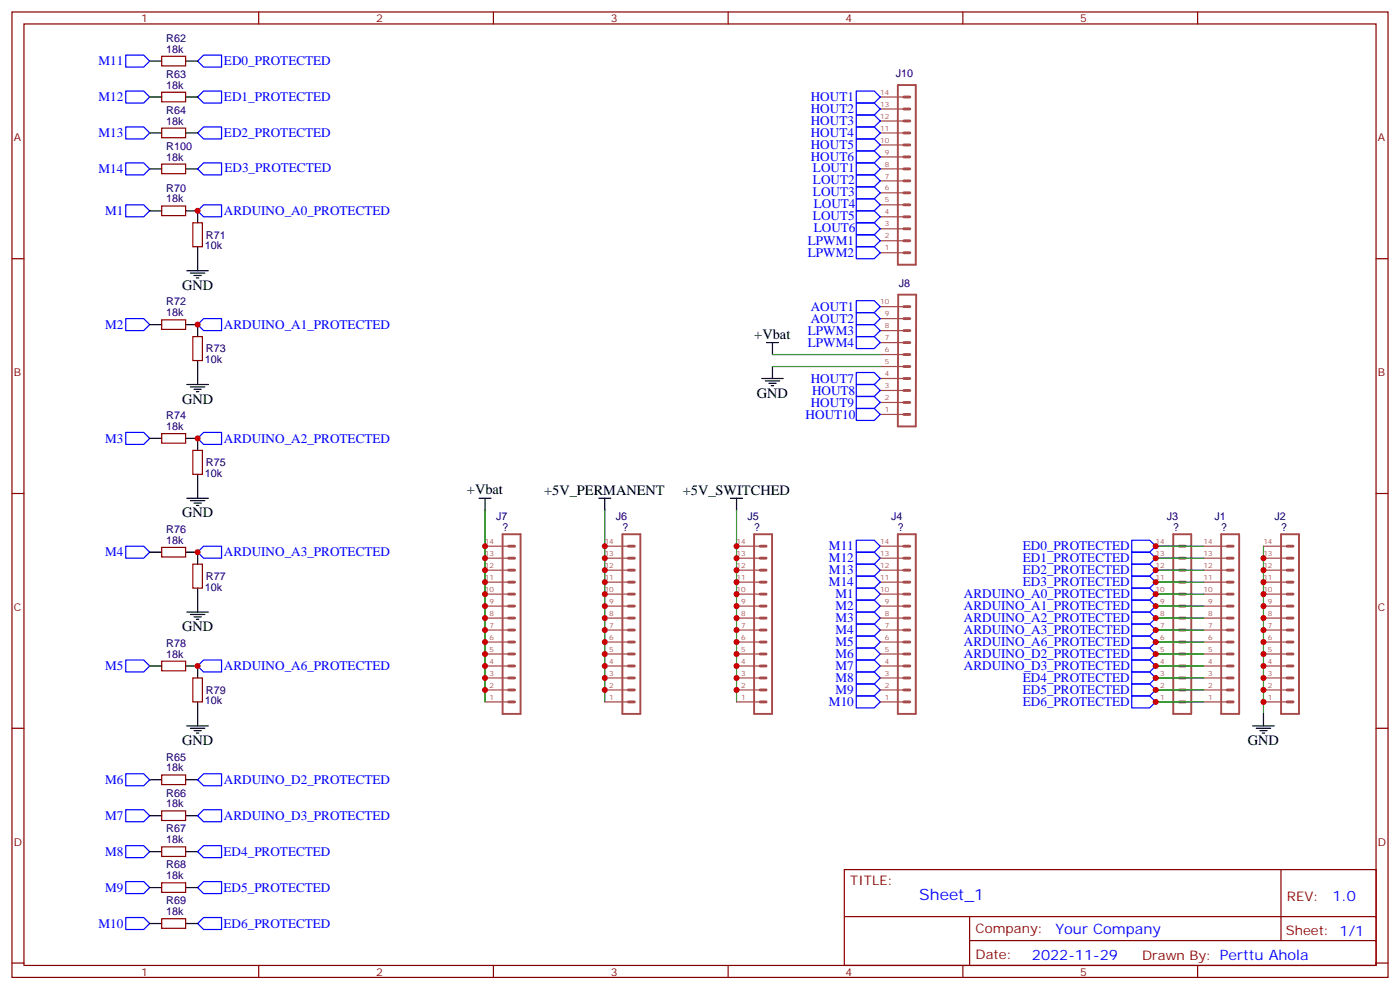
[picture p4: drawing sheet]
<svg xmlns="http://www.w3.org/2000/svg" width="412mm" height="292mm" viewBox="0 0 412 292" stroke-linecap="round" stroke-linejoin="round" font-family="sans-serif">
<g fill="none" stroke="#870000" stroke-width=".35">
<path d="M3.5 3.5h405.4v284.4h-405.4zM7.1 7.1h398.2v277.2h-398.2zM47.6 16.6h7.1v2.8h-7.1zM76.2 3.5v3.6M145.3 3.5v3.6M214.5 3.5v3.6M283.6 3.5v3.6M352.8 3.5v3.6M47.6 27.2h7.1v2.8h-7.1zM47.6 37.7h7.1v2.9h-7.1zM47.6 48.3h7.1v2.9h-7.1zM3.5 76.2h3.6"/>
<path d="M47.6 60.7h7.1v2.8h-7.1zM56.8 65.6h2.8v7.1h-2.8zM405.3 76.2h3.6M47.6 94.2h7.1v2.8h-7.1zM56.8 99.1h2.8v7.1h-2.8zM47.6 127.7h7.1v2.8h-7.1zM56.8 132.6h2.8v7.1h-2.8zM3.5 145.3h3.6M405.3 145.3h3.6M47.6 161.2h7.1v2.8h-7.1zM56.8 166.2h2.8v7h-2.8zM47.6 194.7h7.1v2.9h-7.1z"/>
<path d="M56.8 199.7h2.8v7h-2.8zM3.5 214.5h3.6M405.3 214.5h3.6M47.6 238.8h7.1v2.9h-7.1zM47.6 228.2h7.1v2.9h-7.1zM47.6 249.4h7.1v2.8h-7.1zM47.6 260h7.1v2.8h-7.1zM248.7 256.1h156.6v28.2h-156.6zM377.3 256.1v20.9M47.6 270.6h7.1v2.8h-7.1zM248.7 270h156.5M285.6 277h119.6"/>
<path d="M285.6 270v14.1M3.5 283.6h3.6M76.2 284.3v3.6M145.3 284.3v3.6M214.5 284.3v3.6M283.6 284.3v3.6M352.8 284.3v3.6M405.3 283.6h3.6"/>
</g>
<path d="M264.5 25h5.3v53h-5.3zM264.6 86.8h5.3l-.1 38.8h-5.3zM148.1 157.3h5.2v53h-5.2zM183.3 157.3h5.3v53h-5.3zM222.1 157.3h5.3v53h-5.3zM264.5 157.3h5.3v53h-5.3zM345.6 157.3h5.3v53h-5.3zM359.7 157.3h5.3v53h-5.3zM377.4 157.3h5.3v53h-5.3z" fill="none" stroke="#a64a4a" stroke-width=".56"/>
<g fill="none" stroke="#a64a4a" stroke-width=".85">
<path d="M266.2 39.2h1.8M266.2 35.6h1.8M266.2 32.1h1.8M266.2 28.6h1.8M266.2 56.8h1.8M266.2 53.3h1.8M266.2 49.7h1.8M266.2 46.2h1.8M266.2 42.7h1.8M266.2 67.4h1.8M266.2 70.9h1.8M266.2 74.4h1.8"/>
<path d="M266.2 60.3h1.8M266.2 63.9h1.8M266.2 97.4h1.8M266.2 93.8h1.8M266.2 90.3h1.8M266.2 115h1.8M266.2 118.5h1.8M266.2 108h1.8M266.2 111.5h1.8M266.2 104.4h1.8M266.2 100.9h1.8M266.2 122.1h1.8"/>
<path d="M149.8 178.5h1.8M149.8 175h1.8M149.8 171.4h1.8M149.8 167.9h1.8M149.8 164.4h1.8M149.8 160.9h1.8M185.1 178.5h1.8M185.1 175h1.8M185.1 171.4h1.8M185.1 167.9h1.8M185.1 164.4h1.8M185.1 160.9h1.8"/>
<path d="M223.9 178.5h1.8M223.9 175h1.8M223.9 171.4h1.8M223.9 167.9h1.8M223.9 164.4h1.8M223.9 160.9h1.8M266.2 178.5h1.8M266.2 175h1.8M266.2 171.4h1.8M266.2 167.9h1.8M266.2 164.4h1.8M266.2 160.9h1.8"/>
<path d="M347.4 178.5h1.7M347.4 175h1.7M347.4 171.4h1.7M347.4 167.9h1.7M347.4 164.4h1.7M347.4 160.9h1.7M361.5 178.5h1.7M361.5 175h1.7M361.5 171.4h1.7M361.5 167.9h1.7M361.5 164.4h1.7M361.5 160.9h1.7"/>
<path d="M379.1 178.5h1.8M379.1 175h1.8M379.1 171.4h1.8M379.1 167.9h1.8M379.1 164.4h1.8M379.1 160.9h1.8M149.8 199.7h1.8M149.8 192.6h1.8M149.8 196.1h1.8M149.8 189.1h1.8M149.8 185.6h1.8M149.8 182h1.8"/>
<path d="M185.1 199.7h1.8M185.1 192.6h1.8M185.1 196.1h1.8M185.1 189.1h1.8M185.1 185.6h1.8M185.1 182h1.8M223.9 199.7h1.8M223.9 192.6h1.8M223.9 196.1h1.8M223.9 189.1h1.8M223.9 185.6h1.8M223.9 182h1.8"/>
<path d="M266.2 199.7h1.8M266.2 192.6h1.8M266.2 196.1h1.8M266.2 189.1h1.8M266.2 185.6h1.8M266.2 182h1.8M347.4 199.7h1.7M347.4 192.6h1.7M347.4 196.1h1.7M347.4 189.1h1.7M347.4 185.6h1.7M347.4 182h1.7"/>
<path d="M361.5 199.7h1.7M361.5 192.6h1.7M361.5 196.1h1.7M361.5 189.1h1.7M361.5 185.6h1.7M361.5 182h1.7M379.1 199.7h1.8M379.1 192.6h1.8M379.1 196.1h1.8M379.1 189.1h1.8M379.1 185.6h1.8M379.1 182h1.8"/>
<path d="M149.8 203.2h1.8M149.8 206.7h1.8M185.1 203.2h1.8M185.1 206.7h1.8M223.9 203.2h1.8M223.9 206.7h1.8M266.2 203.2h1.8M266.2 206.7h1.8M347.4 203.2h1.7M347.4 206.7h1.7M361.5 203.2h1.7M361.5 206.7h1.7"/>
<path d="M379.1 203.2h1.8M379.1 206.7h1.8"/>
</g>
<g fill="none" stroke="#a64a4a" stroke-width=".35">
<path d="M259.3 39.2h6.9M259.3 35.6h6.9M259.3 32.1h6.9M259.3 28.6h6.9M259.3 56.8h6.9M259.3 53.3h6.9M259.3 49.7h6.9M259.3 46.2h6.9M259.3 42.7h6.9M259.3 74.4h6.9M259.3 70.9h6.9M259.3 67.4h6.9"/>
<path d="M259.3 63.9h6.9M259.3 60.3h6.9M259.3 97.4h6.9M259.3 93.8h6.9M259.3 90.3h6.9M259.3 118.5h6.9M259.3 115h6.9M259.3 111.5h6.9M259.3 108h6.9M259.3 104.4h6.9M259.3 100.9h6.9M259.3 122.1h6.9"/>
<path d="M142.9 178.5h6.9M142.9 175h6.9M142.9 171.4h6.9M142.9 167.9h6.9M142.9 164.4h6.9M142.9 160.9h6.9M178.2 178.5h6.9M178.2 175h6.9M178.2 171.4h6.9M178.2 167.9h6.9M178.2 164.4h6.9M178.2 160.9h6.9"/>
<path d="M217 178.5h6.9M217 175h6.9M217 171.4h6.9M217 167.9h6.9M217 164.4h6.9M217 160.9h6.9M259.3 178.5h6.9M259.3 175h6.9M259.3 171.4h6.9M259.3 167.9h6.9M259.3 164.4h6.9M259.3 160.9h6.9"/>
<path d="M340.4 178.5h7M340.4 175h7M340.4 171.4h7M340.4 167.9h7M340.4 164.4h7M340.4 160.9h7M354.5 178.5h7M354.5 175h7M354.5 171.4h7M354.5 167.9h7M354.5 164.4h7M354.5 160.9h7"/>
<path d="M372.2 178.5h6.9M372.2 175h6.9M372.2 171.4h6.9M372.2 167.9h6.9M372.2 164.4h6.9M372.2 160.9h6.9M142.9 199.7h6.9M142.9 196.1h6.9M142.9 192.6h6.9M142.9 189.1h6.9M142.9 185.6h6.9M142.9 182h6.9"/>
<path d="M178.2 199.7h6.9M178.2 196.1h6.9M178.2 192.6h6.9M178.2 189.1h6.9M178.2 185.6h6.9M178.2 182h6.9M217 199.7h6.9M217 196.1h6.9M217 192.6h6.9M217 189.1h6.9M217 185.6h6.9M217 182h6.9"/>
<path d="M259.3 199.7h6.9M259.3 196.1h6.9M259.3 192.6h6.9M259.3 189.1h6.9M259.3 185.6h6.9M259.3 182h6.9M340.4 199.7h7M340.4 196.1h7M340.4 192.6h7M340.4 189.1h7M340.4 185.6h7M340.4 182h7"/>
<path d="M354.5 199.7h7M354.5 196.1h7M354.5 192.6h7M354.5 189.1h7M354.5 185.6h7M354.5 182h7M372.2 199.7h6.9M372.2 196.1h6.9M372.2 192.6h6.9M372.2 189.1h6.9M372.2 185.6h6.9M372.2 182h6.9"/>
<path d="M142.9 206.7h6.9M142.9 203.2h6.9M178.2 206.7h6.9M178.2 203.2h6.9M217 206.7h6.9M217 203.2h6.9M259.3 206.7h6.9M259.3 203.2h6.9M340.4 206.7h7M340.4 203.2h7M354.5 206.7h7M354.5 203.2h7"/>
<path d="M372.2 206.7h6.9M372.2 203.2h6.9"/>
</g>
<g fill="none" stroke="#00f" stroke-width=".35">
<path d="M37 16.2h5.3l1.8 1.8-1.8 1.8h-5.3zM58.2 18l1.8-1.8h5.3v3.6h-5.3zM37 37.4h5.3l1.8 1.8-1.8 1.7h-5.3zM37 26.8h5.3l1.8 1.8-1.8 1.7h-5.3zM58.2 28.6l1.8-1.8h5.3v3.5h-5.3zM60 37.4h5.3v3.5h-5.3l-1.8-1.7zM252.2 30.3h5.3l1.8 1.8-1.8 1.8h-5.3zM252.2 33.9h5.3l1.8 1.7-1.8 1.8h-5.3zM252.2 37.4h5.3l1.8 1.8-1.8 1.7h-5.3zM252.2 26.8h5.3l1.8 1.8-1.8 1.7h-5.3zM37 48h5.3l1.8 1.7-1.8 1.8h-5.3zM58.2 49.7l1.8-1.7h5.3v3.5h-5.3z"/>
<path d="M252.2 48h5.3l1.8 1.7-1.8 1.8h-5.3zM252.2 51.5h5.3l1.8 1.8-1.8 1.7h-5.3zM252.2 55h5.3l1.8 1.8-1.8 1.8h-5.3zM252.2 58.6h5.3l1.8 1.7-1.8 1.8h-5.3zM252.2 40.9h5.3l1.8 1.8-1.8 1.8h-5.3zM252.2 44.5h5.3l1.8 1.7-1.8 1.8h-5.3zM37 60.3h5.3l1.8 1.8-1.8 1.8h-5.3zM60 60.3h5.3v3.6h-5.3l-1.8-1.8zM252.2 62.1h5.3l1.8 1.8-1.8 1.7h-5.3zM252.2 65.6h5.3l1.8 1.8-1.8 1.7h-5.3zM252.2 69.1h5.3l1.8 1.8-1.8 1.8h-5.3zM252.2 72.7h5.3l1.8 1.7-1.8 1.8h-5.3z"/>
<path d="M37 93.8h5.3l1.8 1.8-1.8 1.8h-5.3zM60 93.8h5.3v3.6h-5.3l-1.8-1.8zM252.2 95.6h5.3l1.8 1.8-1.8 1.7h-5.3zM252.2 99.1h5.3l1.8 1.8-1.8 1.8h-5.3zM252.2 88.5h5.3l1.8 1.8-1.8 1.8h-5.3zM252.2 92.1h5.3l1.8 1.7-1.8 1.8h-5.3zM252.2 109.7h5.3l1.8 1.8-1.8 1.7h-5.3zM252.2 113.2h5.3l1.8 1.8-1.8 1.8h-5.3zM252.2 116.8h5.3l1.8 1.7-1.8 1.8h-5.3zM37 127.4h5.3l1.8 1.7-1.8 1.8h-5.3zM60 127.4h5.3v3.5h-5.3l-1.8-1.8zM252.2 120.3h5.3l1.8 1.8-1.8 1.7h-5.3z"/>
<path d="M252.2 159.1h5.3l1.8 1.8-1.8 1.7h-5.3zM333.4 159.1h5.3l1.7 1.8-1.7 1.7h-5.3zM37 160.9h5.3l1.8 1.7-1.8 1.8h-5.3zM60 160.9h5.3v3.5h-5.3l-1.8-1.8zM252.2 162.6h5.3l1.8 1.8-1.8 1.8h-5.3zM252.2 166.2h5.3l1.8 1.7-1.8 1.8h-5.3zM252.2 173.2h5.3l1.8 1.8-1.8 1.7h-5.3zM252.2 176.7h5.3l1.8 1.8-1.8 1.8h-5.3zM252.2 169.7h5.3l1.8 1.7-1.8 1.8h-5.3zM333.4 173.2h5.3l1.7 1.8-1.7 1.7h-5.3zM333.4 176.7h5.3l1.7 1.8-1.7 1.8h-5.3zM333.4 162.6h5.3l1.7 1.8-1.7 1.8h-5.3z"/>
<path d="M333.4 166.2h5.3l1.7 1.7-1.7 1.8h-5.3zM333.4 169.7h5.3l1.7 1.7-1.7 1.8h-5.3zM37 194.4h5.3l1.8 1.7-1.8 1.8h-5.3zM60 194.4h5.3v3.5h-5.3l-1.8-1.8zM252.2 180.3h5.3l1.8 1.7-1.8 1.8h-5.3zM252.2 183.8h5.3l1.8 1.8-1.8 1.7h-5.3zM252.2 187.3h5.3l1.8 1.8-1.8 1.8h-5.3zM252.2 190.9h5.3l1.8 1.7-1.8 1.8h-5.3zM252.2 194.4h5.3l1.8 1.7-1.8 1.8h-5.3zM252.2 197.9h5.3l1.8 1.8-1.8 1.7h-5.3zM333.4 180.3h5.3l1.7 1.7-1.7 1.8h-5.3zM333.4 183.8h5.3l1.7 1.8-1.7 1.7h-5.3z"/>
<path d="M333.4 187.3h5.3l1.7 1.8-1.7 1.8h-5.3zM333.4 197.9h5.3l1.7 1.8-1.7 1.7h-5.3zM333.4 190.9h5.3l1.7 1.7-1.7 1.8h-5.3zM333.4 194.4h5.3l1.7 1.7-1.7 1.8h-5.3zM252.2 201.4h5.3l1.8 1.8-1.8 1.8h-5.3zM252.2 205h5.3l1.8 1.7-1.8 1.8h-5.3zM333.4 205h5.3l1.7 1.7-1.7 1.8h-5.3zM333.4 201.4h5.3l1.7 1.8-1.7 1.8h-5.3zM37 238.5h5.3l1.8 1.7-1.8 1.8h-5.3zM37 227.9h5.3l1.8 1.8-1.8 1.7h-5.3zM60 227.9h5.3v3.5h-5.3l-1.8-1.7zM60 238.5h5.3v3.5h-5.3l-1.8-1.8z"/>
<path d="M37 259.6h5.3l1.8 1.8-1.8 1.8h-5.3zM37 249.1h5.3l1.8 1.7-1.8 1.8h-5.3zM58.2 250.8l1.8-1.7h5.3v3.5h-5.3zM37 270.2h5.3l1.8 1.8-1.8 1.8h-5.3zM58.2 261.4l1.8-1.8h5.3v3.6h-5.3zM58.2 272l1.8-1.8h5.3v3.6h-5.3z"/>
</g>
<g fill="none" stroke="#008700" stroke-width=".35">
<path d="M227.5 104.4h31.8M227.5 108h31.8M142.9 150.3v56.4M178.2 150.3v56.4M217 150.3v56.4M340.4 160.9h14.1M340.4 164.4h14.1M340.4 167.9h14.1M340.4 171.4h14.1M340.4 175h14.1M340.4 178.5h14.1M372.2 160.9v49.4"/>
<path d="M340.4 182h14.1M340.4 185.6h14.1M340.4 189.1h14.1M340.4 192.6h14.1M340.4 196.1h14.1M340.4 199.7h14.1M340.4 203.2h14.1M340.4 206.7h14.1"/>
</g>
<g fill="none" stroke="#000" stroke-width=".35">
<path d="M44.1 18h3.5M54.7 18h3.5M44.1 28.6h3.5M44.1 39.2h3.5M54.7 28.6h3.5M54.7 39.2h3.5M44.1 49.7h3.5M54.7 49.7h3.5M44.1 62.1h3.5M54.7 62.1h3.5v3.5M55 79.7h6.4M58.2 72.7v7"/>
<path d="M44.1 95.6h3.5M54.7 95.6h3.5v3.5M56.1 80.4h4.2M57.1 81.1h2.2M57.9 81.8h.7M55 113.2h6.4M56.1 113.9h4.2M57.1 114.7h2.2M57.9 115.4h.7M58.2 106.2v7M224.4 111.5h6.3M225.4 112.2h4.3"/>
<path d="M225.8 100.9h3.5M226.5 112.9h2.1M227.2 113.6h.7M227.5 100.9v3.5M227.5 108v3.5M44.1 129.1h3.5M54.7 129.1h3.5v3.5M58.2 139.7v7.1M55 146.8h6.4M56.1 147.5h4.2M57.1 148.2h2.2M57.9 148.9h.7"/>
<path d="M141.1 146.8h3.5M142.9 146.8v3.5M176.4 146.8h3.5M178.2 146.8v3.5M215.2 146.8h3.5M217 146.8v3.5M44.1 162.6h3.5M54.7 162.6h3.5v3.6M58.2 173.2v7.1M44.1 196.1h3.5M54.7 196.1h3.5v3.6M55 180.3h6.4"/>
<path d="M56.1 181h4.2M57.1 181.7h2.2M57.9 182.4h.7M55 213.8h6.4M56.1 214.5h4.2M57.1 215.2h2.2M57.9 215.9h.7M58.2 206.7v7.1M369 213.8h6.4M370.1 214.5h4.2M371.1 215.2h2.1M371.8 215.9h.7"/>
<path d="M372.2 210.3v3.5M44.1 229.7h3.5M54.7 229.7h3.5M44.1 240.2h3.5M44.1 250.8h3.5M54.7 240.2h3.5M54.7 250.8h3.5M44.1 261.4h3.5M44.1 272h3.5M54.7 261.4h3.5M54.7 272h3.5"/>
</g>
<g fill="#c00">
<circle cx="142.9" cy="203.2" r=".88"/>
<circle cx="142.9" cy="199.7" r=".88"/>
<circle cx="142.9" cy="196.1" r=".88"/>
<circle cx="142.9" cy="192.6" r=".88"/>
<circle cx="142.9" cy="189.1" r=".88"/>
<circle cx="142.9" cy="185.6" r=".88"/>
<circle cx="142.9" cy="182" r=".88"/>
<circle cx="142.9" cy="178.5" r=".88"/>
<circle cx="142.9" cy="175" r=".88"/>
<circle cx="142.9" cy="171.4" r=".88"/>
<circle cx="142.9" cy="167.9" r=".88"/>
<circle cx="142.9" cy="164.4" r=".88"/>
<circle cx="142.9" cy="160.9" r=".88"/>
<circle cx="178.2" cy="160.9" r=".88"/>
<circle cx="178.2" cy="164.4" r=".88"/>
<circle cx="178.2" cy="167.9" r=".88"/>
<circle cx="178.2" cy="171.4" r=".88"/>
<circle cx="178.2" cy="175" r=".88"/>
<circle cx="178.2" cy="178.5" r=".88"/>
<circle cx="178.2" cy="182" r=".88"/>
<circle cx="178.2" cy="185.6" r=".88"/>
<circle cx="178.2" cy="189.1" r=".88"/>
<circle cx="178.2" cy="192.6" r=".88"/>
<circle cx="178.2" cy="196.1" r=".88"/>
<circle cx="178.2" cy="199.7" r=".88"/>
<circle cx="178.2" cy="203.2" r=".88"/>
<circle cx="217" cy="160.9" r=".88"/>
<circle cx="217" cy="164.4" r=".88"/>
<circle cx="217" cy="167.9" r=".88"/>
<circle cx="217" cy="171.4" r=".88"/>
<circle cx="217" cy="175" r=".88"/>
<circle cx="217" cy="178.5" r=".88"/>
<circle cx="217" cy="182" r=".88"/>
<circle cx="217" cy="185.6" r=".88"/>
<circle cx="217" cy="189.1" r=".88"/>
<circle cx="217" cy="192.6" r=".88"/>
<circle cx="217" cy="196.1" r=".88"/>
<circle cx="217" cy="199.7" r=".88"/>
<circle cx="217" cy="203.2" r=".88"/>
<circle cx="372.2" cy="203.2" r=".88"/>
<circle cx="372.2" cy="199.7" r=".88"/>
<circle cx="372.2" cy="196.1" r=".88"/>
<circle cx="372.2" cy="192.6" r=".88"/>
<circle cx="372.2" cy="189.1" r=".88"/>
<circle cx="372.2" cy="185.6" r=".88"/>
<circle cx="372.2" cy="182" r=".88"/>
<circle cx="372.2" cy="178.5" r=".88"/>
<circle cx="372.2" cy="175" r=".88"/>
<circle cx="372.2" cy="171.4" r=".88"/>
<circle cx="372.2" cy="167.9" r=".88"/>
<circle cx="372.2" cy="164.4" r=".88"/>
<circle cx="372.2" cy="206.7" r=".88"/>
<circle cx="340.4" cy="175" r=".88"/>
<circle cx="340.4" cy="178.5" r=".88"/>
<circle cx="340.4" cy="182" r=".88"/>
<circle cx="340.4" cy="185.6" r=".88"/>
<circle cx="340.4" cy="189.1" r=".88"/>
<circle cx="340.4" cy="206.7" r=".88"/>
<circle cx="340.4" cy="203.2" r=".88"/>
<circle cx="58.2" cy="62.1" r=".88"/>
<circle cx="58.2" cy="95.6" r=".88"/>
<circle cx="58.2" cy="129.1" r=".88"/>
<circle cx="58.2" cy="196.1" r=".88"/>
<circle cx="58.2" cy="162.6" r=".88"/>
<circle cx="340.4" cy="160.9" r=".88"/>
<circle cx="340.4" cy="164.4" r=".88"/>
<circle cx="340.4" cy="167.9" r=".88"/>
<circle cx="340.4" cy="171.4" r=".88"/>
<circle cx="340.4" cy="192.6" r=".88"/>
<circle cx="340.4" cy="196.1" r=".88"/>
<circle cx="340.4" cy="199.7" r=".88"/>
</g>
<text font-size="4.6" fill="#00f" x="270.8" y="265.1">Sheet_1</text>
<g font-size="4.2">
<text x="53.6" y="85.4">GND</text>
<text x="222.2" y="99.7">+Vbat</text>
<text x="53.6" y="118.9">GND</text>
<text x="223" y="117.1">GND</text>
<text x="137.5" y="145.6">+Vbat</text>
<text x="160.3" y="145.7">+5V_PERMANENT</text>
<text x="201.1" y="145.7">+5V_SWITCHED</text>
<text x="53.6" y="152.4">GND</text>
<text x="53.6" y="185.9">GND</text>
<text x="53.6" y="219.4">GND</text>
<text x="367.6" y="219.4">GND</text>
</g>
<g font-size="4.2" fill="#00f">
<text x="392.5" y="265.4">1.0</text>
<text x="310.9" y="274.9">Your Company</text>
<text x="304" y="282.7">2022-11-29</text>
</g>
<g font-size="3.9" fill="#00f">
<text x="29" y="19.2">M11</text>
<text x="66" y="19.2">ED0_PROTECTED</text>
<text x="29" y="29.8">M12</text>
<text x="66" y="29.8">ED1_PROTECTED</text>
<text x="238.8" y="29.8">HOUT1</text>
<text x="238.8" y="33.3">HOUT2</text>
<text x="29" y="40.4">M13</text>
<text x="66" y="40.4">ED2_PROTECTED</text>
<text x="238.8" y="36.8">HOUT3</text>
<text x="238.8" y="40.4">HOUT4</text>
<text x="238.8" y="44">HOUT5</text>
<text x="238.8" y="47.5">HOUT6</text>
<text x="29" y="51">M14</text>
<text x="66.1" y="50.7">ED3_PROTECTED</text>
<text x="239.5" y="50.7">LOUT1</text>
<text x="239.5" y="54.2">LOUT2</text>
<text x="239.5" y="57.7">LOUT3</text>
<text x="30.9" y="63.3">M1</text>
<text x="66" y="63.3">ARDUINO_A0_PROTECTED</text>
<text x="239.5" y="64.8">LOUT5</text>
<text x="239.7" y="61.2">LOUT4</text>
<text x="239.7" y="68.3">LOUT6</text>
<text x="238" y="72.2">LPWM1</text>
<text x="238" y="75.7">LPWM2</text>
<text x="238.8" y="91.6">AOUT1</text>
<text x="238.8" y="95.1">AOUT2</text>
<text x="30.9" y="96.8">M2</text>
<text x="66" y="96.9">ARDUINO_A1_PROTECTED</text>
<text x="238" y="98.6">LPWM3</text>
<text x="238" y="102.2">LPWM4</text>
<text x="238.8" y="112.7">HOUT7</text>
<text x="238.8" y="119.7">HOUT9</text>
<text x="239.2" y="116.2">HOUT8</text>
<text x="237.3" y="123.3">HOUT10</text>
<text x="30.9" y="130.3">M3</text>
<text x="66" y="130.4">ARDUINO_A2_PROTECTED</text>
<text x="30.9" y="163.8">M4</text>
<text x="66" y="163.9">ARDUINO_A3_PROTECTED</text>
<text x="244.2" y="165.6">M12</text>
<text x="244.2" y="162.1">M11</text>
<text x="301.3" y="162.1">ED0_PROTECTED</text>
<text x="301.3" y="165.6">ED1_PROTECTED</text>
<text x="244.2" y="169.1">M13</text>
<text x="244.2" y="172.7">M14</text>
<text x="301.3" y="169.2">ED2_PROTECTED</text>
<text x="301.3" y="172.7">ED3_PROTECTED</text>
<text x="246.1" y="176.2">M1</text>
<text x="246.1" y="179.7">M2</text>
<text x="283.9" y="176.2">ARDUINO_A0_PROTECTED</text>
<text x="283.9" y="179.8">ARDUINO_A1_PROTECTED</text>
<text x="246.1" y="183.2">M3</text>
<text x="283.9" y="183.3">ARDUINO_A2_PROTECTED</text>
<text x="246.1" y="186.8">M4</text>
<text x="246.1" y="190.3">M5</text>
<text x="283.9" y="186.8">ARDUINO_A3_PROTECTED</text>
<text x="283.9" y="190.3">ARDUINO_A6_PROTECTED</text>
<text x="30.9" y="197.4">M5</text>
<text x="66" y="197.4">ARDUINO_A6_PROTECTED</text>
<text x="246.1" y="193.8">M6</text>
<text x="246.1" y="197.4">M7</text>
<text x="283.9" y="193.9">ARDUINO_D2_PROTECTED</text>
<text x="283.9" y="197.4">ARDUINO_D3_PROTECTED</text>
<text x="246.1" y="200.9">M8</text>
<text x="301.3" y="200.9">ED4_PROTECTED</text>
<text x="244.2" y="207.9">M10</text>
<text x="246.1" y="204.4">M9</text>
<text x="301.3" y="207.9">ED6_PROTECTED</text>
<text x="301.3" y="204.4">ED5_PROTECTED</text>
<text x="30.9" y="230.9">M6</text>
<text x="66" y="230.9">ARDUINO_D2_PROTECTED</text>
<text x="30.9" y="241.5">M7</text>
<text x="66" y="241.5">ARDUINO_D3_PROTECTED</text>
<text x="30.9" y="252">M8</text>
<text x="65.9" y="252.1">ED4_PROTECTED</text>
<text x="30.9" y="262.6">M9</text>
<text x="65.9" y="262.7">ED5_PROTECTED</text>
<text x="29" y="273.2">M10</text>
<text x="65.9" y="273.3">ED6_PROTECTED</text>
</g>
<g font-size="3.9" fill="#800">
<text x="250.5" y="260.7">TITLE:</text>
<text x="379.1" y="265.4">REV:</text>
<text x="287.4" y="274.9">Company:</text>
<text x="378.7" y="275.5">Sheet: 1/1</text>
<text x="287.4" y="282.6">Date:</text>
<text x="336.4" y="282.7">Drawn By: Perttu Ahola</text>
</g>
<g font-size="3.2" fill="#800">
<text x="41.6" y="6.5">1</text>
<text x="110.8" y="6.5">2</text>
<text x="179.9" y="6.5">3</text>
<text x="249.1" y="6.5">4</text>
<text x="318.2" y="6.5">5</text>
<text x="4.1" y="41.6">A</text>
<text x="405.9" y="41.6">A</text>
<text x="4.1" y="110.8">B</text>
<text x="405.9" y="110.8">B</text>
<text x="4.1" y="179.9">C</text>
<text x="405.9" y="179.9">C</text>
<text x="4.1" y="249.1">D</text>
<text x="405.9" y="249.1">D</text>
<text x="41.6" y="287.3">1</text>
<text x="110.8" y="287.3">2</text>
<text x="179.9" y="287.3">3</text>
<text x="249.1" y="287.3">4</text>
<text x="318.2" y="287.3">5</text>
</g>
<g font-size="3.2" fill="#000080">
<text x="49" y="15.5">18k</text>
<text x="49" y="12.3">R62</text>
<text x="49" y="22.9">R63</text>
<text x="263.9" y="22.7">J10</text>
<text x="49" y="26.1">18k</text>
<text x="49" y="33.5">R64</text>
<text x="49" y="36.7">18k</text>
<text x="49" y="47.3">18k</text>
<text x="49" y="44.1">R100</text>
<text x="49" y="59.6">18k</text>
<text x="49" y="56.4">R70</text>
<text x="60.6" y="70.3">R71</text>
<text x="60.3" y="73.4">10k</text>
<text x="49" y="90">R72</text>
<text x="264.8" y="84.4">J8</text>
<text x="49" y="93.1">18k</text>
<text x="60.3" y="106.9">10k</text>
<text x="60.6" y="103.8">R73</text>
<text x="49" y="123.5">R74</text>
<text x="49" y="126.6">18k</text>
<text x="60.6" y="137.3">R75</text>
<text x="60.3" y="140.4">10k</text>
<text x="146.1" y="153.1">J7</text>
<text x="181.4" y="153.1">J6</text>
<text x="220.2" y="153.1">J5</text>
<text x="262.5" y="153.1">J4</text>
<text x="343.7" y="153.1">J3</text>
<text x="357.8" y="153.1">J1</text>
<text x="375.4" y="153.1">J2</text>
<text x="49" y="160.2">18k</text>
<text x="49" y="157">R76</text>
<text x="148.1" y="156.3">?</text>
<text x="183.3" y="156.3">?</text>
<text x="222.1" y="156.3">?</text>
<text x="264.5" y="156.3">?</text>
<text x="345.6" y="156.3">?</text>
<text x="359.7" y="156.3">?</text>
<text x="377.4" y="156.3">?</text>
<text x="60.3" y="173.9">10k</text>
<text x="60.6" y="170.8">R77</text>
<text x="49" y="190.5">R78</text>
<text x="49" y="193.7">18k</text>
<text x="60.3" y="207.4">10k</text>
<text x="60.6" y="204.3">R79</text>
<text x="49" y="227.2">18k</text>
<text x="49" y="224">R65</text>
<text x="49" y="237.8">18k</text>
<text x="49" y="234.6">R66</text>
<text x="49" y="245.2">R67</text>
<text x="49" y="248.4">18k</text>
<text x="49" y="255.8">R68</text>
<text x="49" y="258.9">18k</text>
<text x="49" y="269.5">18k</text>
<text x="49" y="266.3">R69</text>
</g>
<g font-size="2.1" fill="#a54b4b">
<text x="259.3" y="27.9">14</text>
<text x="259.3" y="34.9">12</text>
<text x="259.3" y="31.4">13</text>
<text x="259.3" y="42">10</text>
<text x="259.3" y="38.5">11</text>
<text x="260.6" y="45.5">9</text>
<text x="260.6" y="52.6">7</text>
<text x="260.6" y="49">8</text>
<text x="260.6" y="59.6">5</text>
<text x="260.6" y="56.1">6</text>
<text x="260.6" y="63.2">4</text>
<text x="260.6" y="70.2">2</text>
<text x="260.6" y="66.7">3</text>
<text x="260.6" y="73.7">1</text>
<text x="259.3" y="89.6">10</text>
<text x="260.6" y="93.1">9</text>
<text x="260.6" y="100.2">7</text>
<text x="260.6" y="96.7">8</text>
<text x="260.6" y="107.3">5</text>
<text x="260.6" y="103.7">6</text>
<text x="260.6" y="110.8">4</text>
<text x="260.6" y="117.8">2</text>
<text x="260.6" y="114.3">3</text>
<text x="260.6" y="121.4">1</text>
<text x="142.9" y="160.2">14</text>
<text x="178.1" y="160.2">14</text>
<text x="216.9" y="160.2">14</text>
<text x="259.3" y="160.2">14</text>
<text x="340.4" y="160.2">14</text>
<text x="354.5" y="160.2">14</text>
<text x="372.2" y="160.2">14</text>
<text x="142.9" y="167.2">12</text>
<text x="142.9" y="163.7">13</text>
<text x="178.1" y="167.2">12</text>
<text x="178.1" y="163.7">13</text>
<text x="216.9" y="167.2">12</text>
<text x="216.9" y="163.7">13</text>
<text x="259.3" y="167.2">12</text>
<text x="259.3" y="163.7">13</text>
<text x="340.4" y="167.2">12</text>
<text x="340.4" y="163.7">13</text>
<text x="354.5" y="167.2">12</text>
<text x="354.5" y="163.7">13</text>
<text x="372.2" y="167.2">12</text>
<text x="372.2" y="163.7">13</text>
<text x="142.9" y="170.8">11</text>
<text x="178.1" y="170.8">11</text>
<text x="216.9" y="170.8">11</text>
<text x="259.3" y="170.8">11</text>
<text x="340.4" y="170.8">11</text>
<text x="354.5" y="170.8">11</text>
<text x="372.2" y="170.8">11</text>
<text x="142.9" y="174.3">10</text>
<text x="144.2" y="177.8">9</text>
<text x="178.1" y="174.3">10</text>
<text x="179.5" y="177.8">9</text>
<text x="216.9" y="174.3">10</text>
<text x="218.3" y="177.8">9</text>
<text x="259.3" y="174.3">10</text>
<text x="260.6" y="177.8">9</text>
<text x="340.4" y="174.3">10</text>
<text x="341.8" y="177.8">9</text>
<text x="354.5" y="174.3">10</text>
<text x="355.9" y="177.8">9</text>
<text x="372.2" y="174.3">10</text>
<text x="373.5" y="177.8">9</text>
<text x="144.2" y="184.9">7</text>
<text x="144.2" y="181.3">8</text>
<text x="179.5" y="184.9">7</text>
<text x="179.5" y="181.3">8</text>
<text x="218.3" y="184.9">7</text>
<text x="218.3" y="181.3">8</text>
<text x="260.6" y="184.9">7</text>
<text x="260.6" y="181.3">8</text>
<text x="341.8" y="184.9">7</text>
<text x="341.8" y="181.3">8</text>
<text x="355.9" y="184.9">7</text>
<text x="355.9" y="181.3">8</text>
<text x="373.5" y="184.9">7</text>
<text x="373.5" y="181.3">8</text>
<text x="144.2" y="191.9">5</text>
<text x="144.2" y="188.4">6</text>
<text x="179.5" y="191.9">5</text>
<text x="179.5" y="188.4">6</text>
<text x="218.3" y="191.9">5</text>
<text x="218.3" y="188.4">6</text>
<text x="260.6" y="191.9">5</text>
<text x="260.6" y="188.4">6</text>
<text x="341.8" y="191.9">5</text>
<text x="341.8" y="188.4">6</text>
<text x="355.9" y="191.9">5</text>
<text x="355.9" y="188.4">6</text>
<text x="373.5" y="191.9">5</text>
<text x="373.5" y="188.4">6</text>
<text x="144.2" y="195.4">4</text>
<text x="179.5" y="195.4">4</text>
<text x="218.3" y="195.4">4</text>
<text x="260.6" y="195.4">4</text>
<text x="341.8" y="195.4">4</text>
<text x="355.9" y="195.4">4</text>
<text x="373.5" y="195.4">4</text>
<text x="144.2" y="202.5">2</text>
<text x="144.2" y="199">3</text>
<text x="179.5" y="202.5">2</text>
<text x="179.5" y="199">3</text>
<text x="218.3" y="202.5">2</text>
<text x="218.3" y="199">3</text>
<text x="260.6" y="202.5">2</text>
<text x="260.6" y="199">3</text>
<text x="341.8" y="202.5">2</text>
<text x="341.8" y="199">3</text>
<text x="355.9" y="202.5">2</text>
<text x="355.9" y="199">3</text>
<text x="373.5" y="202.5">2</text>
<text x="373.5" y="199">3</text>
<text x="144.2" y="206">1</text>
<text x="179.5" y="206">1</text>
<text x="218.3" y="206">1</text>
<text x="260.6" y="206">1</text>
<text x="341.8" y="206">1</text>
<text x="355.9" y="206">1</text>
<text x="373.5" y="206">1</text>
</g>
</svg>
